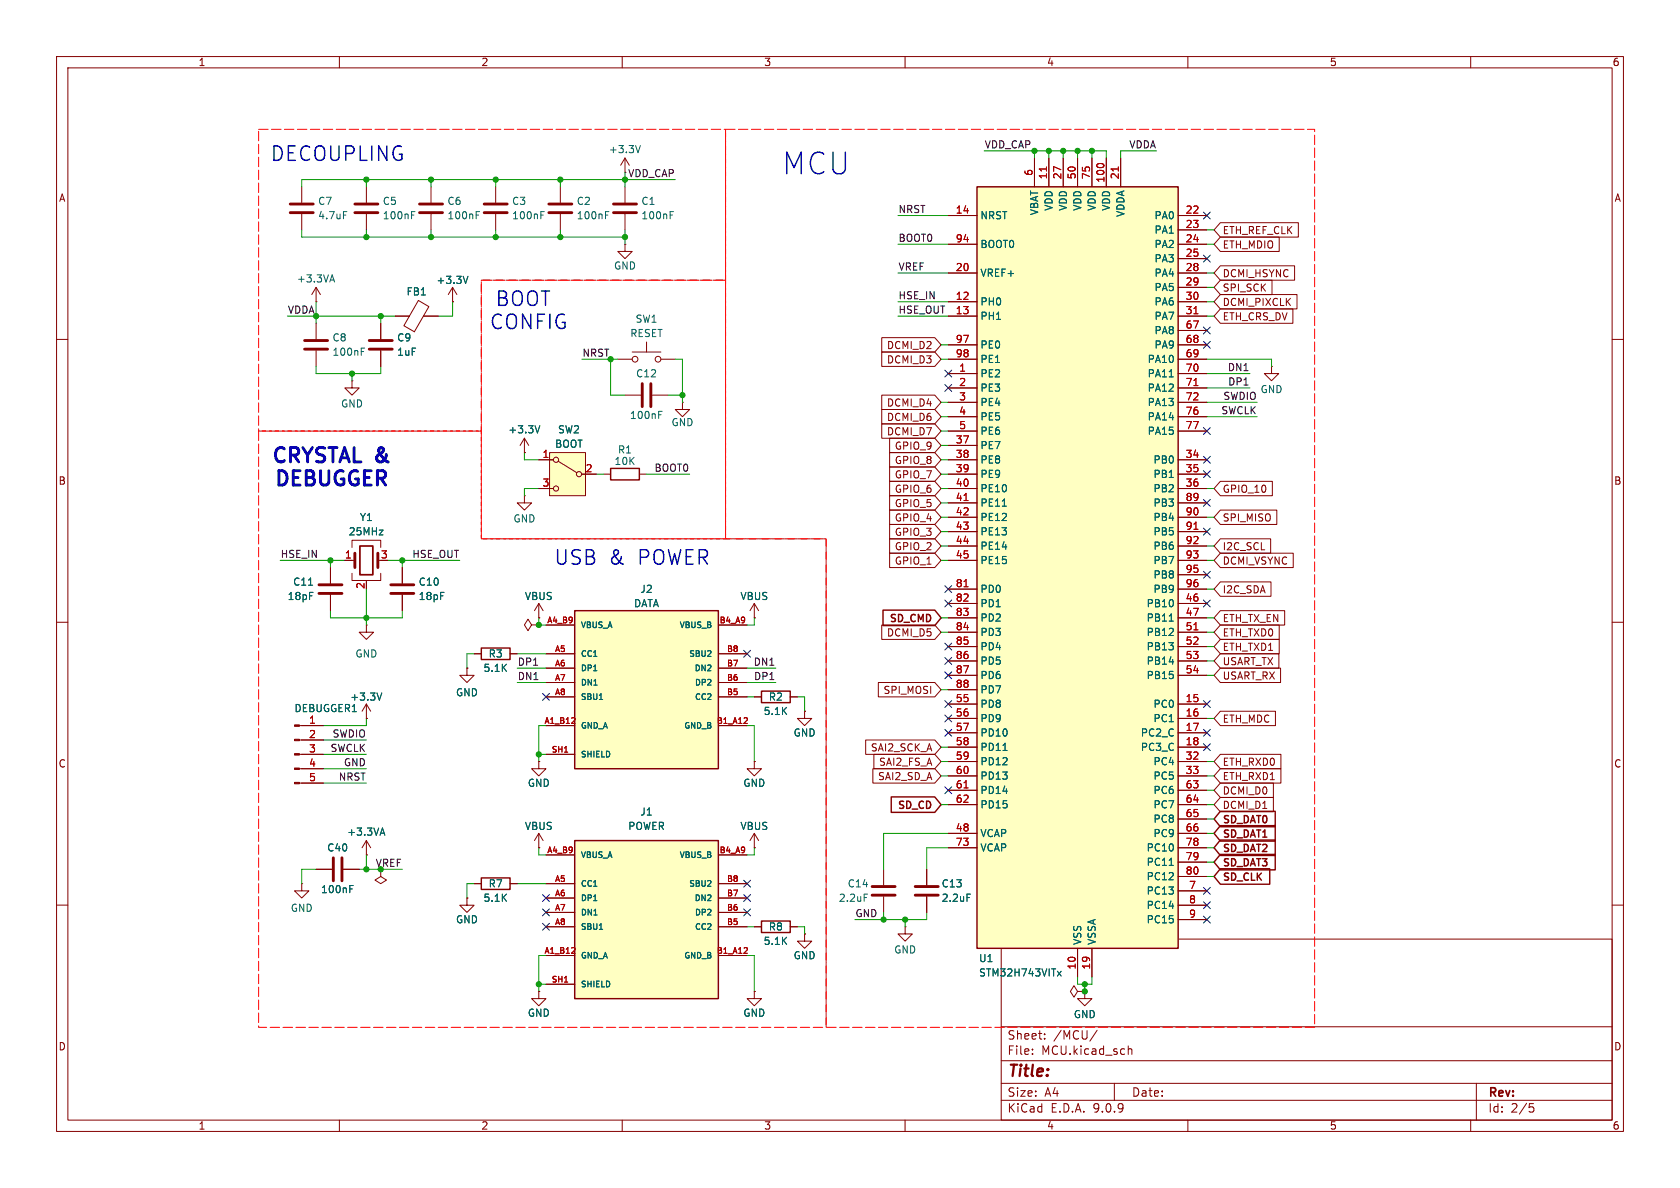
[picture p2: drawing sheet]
<svg xmlns="http://www.w3.org/2000/svg" width="297mm" height="210mm" viewBox="0 0 297 210" stroke-linecap="round" stroke-linejoin="round" font-family="sans-serif">
<g fill="none" stroke="#840000" stroke-width=".18">
<path d="M10 10h277v190h-277zM12 12h273v186h-273zM60 10v2M110 10v2M160 10v2M210 10v2M260 10v2M53.3 33v2.8M53.3 37.8v2.8M64.8 33v2.8M64.8 37.8v2.8M76.2 33v2.8"/>
<path d="M76.2 37.8v2.8M87.6 33v2.8M87.6 37.8v2.8M99.1 33v2.8M99.1 37.8v2.8M110.5 33v2.8M110.5 37.8v2.8M55.9 53.3h.1M55.9 50.8l-.8 1.3M55.9 50.8l.7 1.3M55.9 50.8v2.5M55.9 57.2v2.7"/>
<path d="M67.3 57.2v2.7M69.8 55.9h2.6M74 53.1l1.8 1.1-2.5 4.4-1.9-1zM74.9 55.9h2.6M80 53.3h.1M80 50.8l-.8 1.3M80 50.8l.8 1.3M80 50.8v2.5M110.5 43.2v1.3h1.3l-1.3 1.2-1.3-1.2h1.3M110.5 43.2h.1M10 60h2M55.9 62v2.8"/>
<path d="M62.2 67.3v1.3h1.3l-1.3 1.3-1.2-1.3h1.2M62.2 67.3h.1M67.3 62v2.8M109.2 63.5h2.6M110.5 69.9h2.8M111.8 62.2h5M114.3 60.5v1.7M115.3 69.9h2.8M116.8 63.5h2.6M120.6 71.1v1.3h-1.2l1.2 1.3 1.3-1.3h-1.3M120.6 71.1h.1M224.8 64.8v1.2h1.3l-1.3 1.3-1.3-1.3h1.3"/>
<path d="M224.8 64.8h.1M285 60h2M61 99.1h1.7M62.2 96.8v-1.3h5.1v1.3M10 110h2M58.4 100.3v2.8M58.4 105.2v2.8M62.2 101.3v1.3h5.1v-1.3M64.8 110.5v1.3h1.2l-1.2 1.2-1.3-1.2h1.3M64.8 110.5h.1M64.8 102.6v.3M71.1 100.3v2.8"/>
<path d="M71.1 105.2v2.8M285 110h2M52.9 128.3h4.2M52.9 130.8h4.2M52.9 133.4h4.2M52.9 135.9h4.2M52.9 138.4h4.2M64.8 127h.1M64.8 124.5l-.8 1.2M64.8 124.5l.7 1.2M64.8 124.5v2.5M156.2 153.7v2.8"/>
<path d="M156.2 158.5v2.8M163.8 153.7v2.8M163.8 158.5v2.8M10 160h2M160 163.8v1.3h1.3l-1.3 1.3-1.3-1.3h1.3M160 163.8h.1M177 166h108v32h-108zM285 160h2M60 198v2M110 198v2M160 198v2M177 194.5h108"/>
<path d="M177 191.5h108M177 187.5h108M177 181.5h108M182.5 186.3v.1M182.5 185.5v.1M184.7 183.6v.1M184.7 182.8v.1M194 182.1l-1.3 2M197 191.5v3M199.5 184.9v1.5M199.5 185.5l.2-.1 .3 .1 .1 .9M210 198v2"/>
<path d="M260 198v2M261 191.5v6.5M270.4 195.1h.7M270.5 195.7h.4l.3 .3-.2 .5-.5 .1"/>
<circle cx="112.3" cy="63.5" r=".51"/>
<circle cx="116.3" cy="63.5" r=".51"/>
</g>
<g fill="none" stroke="#840000" stroke-width=".51">
<path d="M51.3 36.1h4.1M51.3 37.6h4.1M62.7 36.1h4.1M62.7 37.6h4.1M74.2 36.1h4M74.2 37.6h4M85.6 36.1h4.1M85.6 37.6h4.1M97 36.1h4.1M97 37.6h4.1M108.5 36.1h4M108.5 37.6h4"/>
<path d="M53.8 60.2h4.1M53.8 61.7h4.1M65.3 60.2h4M65.3 61.7h4M113.5 67.8v4.1M115.1 67.8v4.1M62.7 97.8v2.5M66.8 97.8v2.5M56.4 103.4h4.1M56.4 104.9h4.1M69.1 103.4h4.1M69.1 104.9h4.1"/>
<path d="M154.2 156.7h4M154.2 158.2h4M161.8 156.7h4.1M161.8 158.2h4.1"/>
</g>
<g fill="none" stroke="#006464" stroke-width=".18">
<path d="M60.7 37.4h.6M72.8 38h.4M72.8 37.4h.6M84.2 38h.4M84.2 37.4h.6M95.6 38h.4M95.6 37.4h.6M107 38h.5M107 37.4h.6M118.5 38h.4M118.5 37.4h.6M58.4 49.5h.6"/>
<path d="M58.7 48.6l.4 1.3M82.7 48.8l-.4 1.3M63.9 62.1h.4M63.9 61.5h.6M116.4 73.3h.5M116.4 72.7h.7M54.5 103.4h.8M67.5 122.5l-.4 1.3M152.8 158.1h.6M171 158.1h.6"/>
</g>
<path d="M63.6 96.5h2.3v5.1h-2.3z" fill="none" stroke="#840000" stroke-width=".3"/>
<g fill="#840000" stroke="#840000" stroke-width=".18">
<path d="M52.1 128.1h.8v.3h-.8z"/>
<path d="M52.1 130.7h.8v.2h-.8z"/>
<path d="M52.1 133.2h.8v.3h-.8z"/>
<path d="M52.1 135.8h.8v.2h-.8z"/>
<path d="M52.1 138.3h.8v.3h-.8z"/>
</g>
<path d="M172.7 33h35.6v134.6h-35.6z" fill="#ffffc2"/>
<path d="M172.7 33h35.6v134.6h-35.6zM85.1 114.6h5.1v2h-5.1zM134.6 162.8h5.1v2h-5.1z" fill="none" stroke="#840000" stroke-width=".25"/>
<g fill="none" stroke="#840000" stroke-width=".18">
<path d="M167.6 38.1h5.1M182.9 27.9v5.1M185.4 27.9v5.1M188 27.9v5.1M190.5 27.9v5.1M193 27.9v5.1M195.6 27.9v5.1M198.1 27.9v5.1M208.3 38.1h5.1M167.6 43.2h5.1M167.6 48.3h5.1M167.6 53.3h5.1"/>
<path d="M167.6 55.9h5.1M208.3 43.2h5.1M208.3 48.3h5.1M208.3 53.3h5.1M208.3 55.9h5.1M208.3 40.6h5.1M208.3 45.7h5.1M208.3 50.8h5.1M208.3 58.4h5.1M92.7 77.5l-.8 1.2M92.7 77.5l.8 1.2M92.7 77.5v2.5"/>
<path d="M167.6 61h5.1M167.6 63.5h5.1M167.6 66h5.1M167.6 68.6h5.1M167.6 71.1h5.1M167.6 73.7h5.1M167.6 76.2h5.1M167.6 78.7h5.1M208.3 61h5.1M208.3 63.5h5.1M208.3 66h5.1M208.3 68.6h5.1"/>
<path d="M208.3 71.1h5.1M208.3 73.7h5.1M208.3 76.2h5.1M92.7 87.6v1.3h1.3l-1.3 1.3-1.3-1.3h1.3M92.7 87.6h.1M92.7 80h.1M167.6 81.3h5.1M167.6 83.8h5.1M167.6 86.4h5.1M167.6 88.9h5.1M167.6 91.4h5.1M167.6 94h5.1"/>
<path d="M167.6 96.5h5.1M167.6 99.1h5.1M208.3 81.3h5.1M208.3 83.8h5.1M208.3 86.4h5.1M208.3 88.9h5.1M208.3 91.4h5.1M208.3 94h5.1M208.3 96.5h5.1M208.3 99.1h5.1M83.8 115.6h1.3M90.2 115.6h1.2"/>
<path d="M94 110.5l-.7-1-.6 1 .6 1 .7-1h1.2M95.2 109.2h.1M95.2 110.5h.1M95.2 106.7l-.7 1.3M95.2 106.7l.8 1.3M95.2 106.7v2.5M167.6 104.1h5.1M167.6 106.7h5.1M167.6 109.2h5.1M167.6 111.8h5.1M167.6 114.3h5.1M167.6 116.8h5.1"/>
<path d="M167.6 119.4h5.1M208.3 104.1h5.1M208.3 106.7h5.1M208.3 109.2h5.1M208.3 111.8h5.1M208.3 114.3h5.1M208.3 116.8h5.1M208.3 119.4h5.1M208.3 101.6h5.1M167.6 121.9h5.1M167.6 124.5h5.1M167.6 127h5.1"/>
<path d="M167.6 129.5h5.1M167.6 132.1h5.1M167.6 134.6h5.1M167.6 137.2h5.1M167.6 139.7h5.1M208.3 124.5h5.1M208.3 127h5.1M208.3 129.5h5.1M208.3 132.1h5.1M208.3 134.6h5.1M208.3 137.2h5.1M208.3 139.7h5.1"/>
<path d="M167.6 142.2h5.1M167.6 147.3h5.1M167.6 149.9h5.1M208.3 142.2h5.1M208.3 147.3h5.1M208.3 149.9h5.1M208.3 144.8h5.1M208.3 152.4h5.1M208.3 154.9h5.1M208.3 157.5h5.1M133.3 163.8h1.3M139.7 163.8h1.3"/>
<path d="M190.5 175.3l-.6-1.1-.7 1.1 .7 1 .6-1h1.3M190.5 167.6v5.1M191.8 175.3v1.2h1.2l-1.2 1.3-1.3-1.3h1.3M191.8 175.3h.1M193 167.6v5.1M208.3 160h5.1M208.3 162.6h5.1"/>
</g>
<path d="M95.4 75.3l-.4 1.2M206.7 66.6h.7M177.2 89.5h.7M206.7 109.8h.7M177.3 132.7h.7M206.7 153h.7M186.9 171.7l.7 .8M187.6 171.7l-.7 .8" fill="none" stroke="#006464" stroke-width=".18"/>
<path d="M185 29.5v.7M197.7 29.5v.7M211.1 55.5h.7M211.1 68.2h.7M170.4 88.5h.7M211.1 93.6h.7M170.4 103.7h.7M211.1 111.3h.7M170.4 139.3h.7" fill="none" stroke="#a90000" stroke-width=".18"/>
<path d="M97.2 80h6.3v7.6h-6.3z" fill="#ffffc2"/>
<g fill="none" stroke="#840000" stroke-width=".18">
<path d="M95.2 81.3h2.6M95.2 86.4h2.6M97.2 80h6.3v7.6h-6.3zM98.7 81.5l3.3 2.1M102.9 83.8h2.5M106.7 83.8h1.2M113 83.8h1.3M82.5 118.1v1.3h1.3l-1.3 1.3-1.2-1.3h1.2M82.5 118.1h.1M95.2 134.6v1.3h1.3l-1.3 1.3-1.2-1.3h1.2M95.2 134.6h.1M95.2 149.9h.1"/>
<path d="M95.2 147.3l-.7 1.3M95.2 147.3l.8 1.3M95.2 147.3v2.6M95.2 175.3v1.2h1.3l-1.3 1.3-1.2-1.3h1.2M95.2 175.3h.1M133.3 175.3v1.2h1.3l-1.3 1.3-1.2-1.3h1.2M133.3 175.3h.1"/>
<circle cx="98.3" cy="81.3" r=".46"/>
<circle cx="98.3" cy="86.4" r=".46"/>
<circle cx="102.4" cy="83.8" r=".46"/>
</g>
<path d="M107.9 82.8h5.1v2h-5.1z" fill="none" stroke="#840000" stroke-width=".25"/>
<path d="M101.6 148.6h25.4v27.9h-25.4z" fill="#ffffc2"/>
<path d="M85.1 155.2h5.1v2h-5.1zM101.6 148.6h25.4v27.9h-25.4z" fill="none" stroke="#840000" stroke-width=".25"/>
<g fill="none" stroke="#840000" stroke-width=".18">
<path d="M110.5 27.9l-.8 1.3M110.5 27.9l.8 1.3M110.5 27.9v2.6M67.3 153.7v1.2l1 .7-1 .6-1-.6 1-.7M83.8 156.2h1.3M90.2 156.2h1.2M96.5 151.1h5.1M96.5 156.2h5.1M96.5 158.8h5.1M127 151.1h5.1M127 156.2h5.1M127 158.8h5.1"/>
<path d="M133.3 149.9h.1M133.3 147.3l-.7 1.3M133.3 147.3l.8 1.3M133.3 147.3v2.6M96.5 161.3h5.1M96.5 163.8h5.1M96.5 168.9h5.1M96.5 174h5.1M127 161.3h5.1M127 163.8h5.1M127 168.9h5.1M142.2 165.1v1.3h1.3l-1.3 1.2-1.2-1.2h1.2"/>
<path d="M142.2 165.1h.1"/>
</g>
<path d="M113.2 25.7l-.4 1.3M106 164.3h.5" fill="none" stroke="#006464" stroke-width=".18"/>
<path d="M101 168.5h.6M101.6 167.6v.3M131.5 168.5h.6M132.1 167.6v.3" fill="none" stroke="#a90000" stroke-width=".18"/>
<path d="M101.6 108h25.4v27.9h-25.4z" fill="#ffffc2"/>
<path d="M101.6 108h25.4v27.9h-25.4zM156.1 107.9h9.2l1.1 1.3-1.1 1.4h-9.2zM134.6 122.2h5.1v2h-5.1zM157.6 140.9h7.7l1.1 1.3-1.1 1.4h-7.7zM215.7 151h9.7v2.8h-9.7l-1.1-1.4zM215.7 148.5h9.7v2.7h-9.7l-1.1-1.3zM215.7 146h9.7v2.7h-9.7l-1.1-1.4zM215.7 143.4h9.7v2.7h-9.7l-1.1-1.3zM215.7 153.6h8.8v2.7h-8.8l-1.1-1.4z" fill="none" stroke="#840000" stroke-width=".25"/>
<g fill="none" stroke="#840000" stroke-width=".18">
<path d="M167.6 38.1h5.1M182.9 27.9v5.1M185.4 27.9v5.1M188 27.9v5.1M190.5 27.9v5.1M193 27.9v5.1M195.6 27.9v5.1M198.1 27.9v5.1M208.3 38.1h5.1M215.7 39.4h13.8v2.5h-13.8l-1.1-1.3zM67.3 57.2v2.7M69.8 55.9h2.6"/>
<path d="M74.9 55.9h2.6M80 53.3h.1M155.9 59.7h9.4l1.1 1.3-1.1 1.2h-9.4zM167.6 43.2h5.1M167.6 48.3h5.1M167.6 53.3h5.1M167.6 55.9h5.1M208.3 43.2h5.1M208.3 48.3h5.1M208.3 53.3h5.1M208.3 55.9h5.1M208.3 40.6h5.1"/>
<path d="M208.3 45.7h5.1M208.3 50.8h5.1M208.3 58.4h5.1M215.7 49.5h9.2v2.6h-9.2l-1.1-1.3zM215.7 47h13.2v2.5h-13.2l-1.1-1.2zM215.7 52.1h13.6v2.5h-13.6l-1.1-1.3zM215.7 54.6h12.9v2.6h-12.9l-1.1-1.3zM215.7 41.9h10.4v2.6h-10.4l-1.1-1.3zM67.3 62v2.8M155.9 74.9h9.4l1.1 1.3-1.1 1.3h-9.4zM155.9 72.4h9.4l1.1 1.3-1.1 1.2h-9.4zM155.9 69.8h9.4l1.1 1.3-1.1 1.3h-9.4z"/>
<path d="M155.9 62.2h9.4l1.1 1.3-1.1 1.3h-9.4zM157.3 77.5h8l1.1 1.2-1.1 1.3h-8zM167.6 61h5.1M167.6 63.5h5.1M167.6 66h5.1M167.6 68.6h5.1M167.6 71.1h5.1M167.6 73.7h5.1M167.6 76.2h5.1M167.6 78.7h5.1M208.3 61h5.1M208.3 63.5h5.1"/>
<path d="M208.3 66h5.1M208.3 68.6h5.1M208.3 71.1h5.1M208.3 73.7h5.1M208.3 76.2h5.1M61 99.1h1.2M92.7 80h.1M95.2 81.3h2.6M95.2 86.4h2.6M102.9 83.8h2.5M157.3 95.2h8l1.1 1.3-1.1 1.3h-8zM157.3 97.8h8l1.1 1.3-1.1 1.2h-8z"/>
<path d="M157.3 90.2h8l1.1 1.2-1.1 1.3h-8zM157.3 92.7h8l1.1 1.3-1.1 1.3h-8zM157.3 82.5h8l1.1 1.3-1.1 1.3h-8zM157.3 85.1h8l1.1 1.3-1.1 1.2h-8zM157.3 87.6h8l1.1 1.3-1.1 1.3h-8zM157.3 80h8l1.1 1.3-1.1 1.3h-8zM167.6 81.3h5.1M167.6 83.8h5.1M167.6 86.4h5.1M167.6 88.9h5.1M167.6 91.4h5.1M167.6 94h5.1"/>
<path d="M167.6 96.5h5.1M167.6 99.1h5.1M208.3 81.3h5.1M208.3 83.8h5.1M208.3 86.4h5.1M208.3 88.9h5.1M208.3 91.4h5.1M208.3 94h5.1M208.3 96.5h5.1M208.3 99.1h5.1M215.7 90.2h10v2.5h-10l-1.1-1.3zM215.7 95.2h8.9v2.6h-8.9l-1.1-1.3z"/>
<path d="M215.7 85.1h9.2v2.5h-9.2l-1.1-1.2zM215.7 97.8h12.9v2.5h-12.9l-1.1-1.2zM58.4 100.3v2.8M58.4 105.2v2.8M71.1 100.3v2.8M71.1 105.2v2.8M82.5 118.1h.1M83.8 115.6h1.3M90.2 115.6h1.2M95.2 110.5h.1M95.2 109.2h.1M96.5 110.5h5.1"/>
<path d="M96.5 115.6h5.1M96.5 118.1h5.1M127 110.5h5.1M127 115.6h5.1M127 118.1h5.1M133.3 109.2h.1M133.3 106.7l-.7 1.3M133.3 106.7l.8 1.3M133.3 106.7v2.5M155.9 110.5h9.4l1.1 1.3-1.1 1.2h-9.4zM167.6 104.1h5.1M167.6 106.7h5.1"/>
<path d="M167.6 109.2h5.1M167.6 111.8h5.1M167.6 114.3h5.1M167.6 116.8h5.1M167.6 119.4h5.1M208.3 104.1h5.1M208.3 106.7h5.1M208.3 109.2h5.1M208.3 111.8h5.1M208.3 114.3h5.1M208.3 116.8h5.1M208.3 119.4h5.1"/>
<path d="M208.3 101.6h5.1M215.7 110.5h10.4v2.5h-10.4l-1.1-1.2zM215.7 102.9h9v2.5h-9l-1.1-1.3zM215.7 113h10.4v2.6h-10.4l-1.1-1.3zM215.7 118.1h10.7v2.6h-10.7l-1.1-1.3zM215.7 115.6h10.4v2.5h-10.4l-1.1-1.3zM215.7 107.9h11.4v2.6h-11.4l-1.1-1.3zM53.3 128.3h3.8M53.3 133.4h3.8M53.3 130.8h3.8M53.3 135.9h3.8M53.3 138.4h3.8"/>
<path d="M64.8 127h.1M95.2 134.6h.1M96.5 120.7h5.1M96.5 123.2h5.1M96.5 128.3h5.1M96.5 133.4h5.1M127 120.7h5.1M127 123.2h5.1M127 128.3h5.1M133.3 134.6v1.3h1.3l-1.3 1.3-1.2-1.3h1.2M133.3 134.6h.1M133.3 123.2h1.3"/>
<path d="M139.7 123.2h1.3M142.2 125.7v1.3h1.3l-1.3 1.3-1.2-1.3h1.2M142.2 125.7h.1M153 130.8h12.3l1.1 1.3-1.1 1.3h-12.3zM154.3 135.9h11l1.1 1.3-1.1 1.2h-11zM154.5 133.3h10.8l1.1 1.3-1.1 1.3h-10.8zM155.3 120.6h10l1.1 1.3-1.1 1.3h-10zM167.6 121.9h5.1M167.6 124.5h5.1M167.6 127h5.1M167.6 129.5h5.1M167.6 132.1h5.1"/>
<path d="M167.6 134.6h5.1M167.6 137.2h5.1M167.6 139.7h5.1M208.3 124.5h5.1M208.3 127h5.1M208.3 129.5h5.1M208.3 132.1h5.1M208.3 134.6h5.1M208.3 137.2h5.1M208.3 139.7h5.1M215.7 133.3h10.7v2.6h-10.7l-1.1-1.3zM215.7 125.7h9.8v2.6h-9.8l-1.1-1.3z"/>
<path d="M215.7 138.4h9.4v2.6h-9.4l-1.1-1.3zM215.7 135.9h10.7v2.5h-10.7l-1.1-1.2zM53.3 156.2v1.3h1.3l-1.3 1.3-1.2-1.3h1.2M53.3 156.2h.1M55.9 153.7h2.8M60.7 153.7h2.8M64.8 151.1h.1M64.8 148.6l-.8 1.3M64.8 148.6l.7 1.3M64.8 148.6v2.5M82.5 158.8v1.2h1.3l-1.3 1.3-1.2-1.3h1.2M82.5 158.8h.1"/>
<path d="M83.8 156.2h1.3M90.2 156.2h1.2M95.2 149.9h.1M96.5 156.2h5.1M96.5 151.1h5.1M96.5 158.8h5.1M127 156.2h5.1M127 151.1h5.1M127 158.8h5.1M133.3 149.9h.1M163.8 153.7v2.8M163.8 158.5v2.8"/>
<path d="M167.6 142.2h5.1M167.6 147.3h5.1M167.6 149.9h5.1M208.3 142.2h5.1M208.3 147.3h5.1M208.3 149.9h5.1M208.3 144.8h5.1M208.3 152.4h5.1M208.3 154.9h5.1M208.3 157.5h5.1M215.7 141h9.4v2.5h-9.4l-1.1-1.3zM95.2 175.3h.1"/>
<path d="M96.5 163.8h5.1M96.5 161.3h5.1M96.5 168.9h5.1M96.5 174h5.1M127 163.8h5.1M127 161.3h5.1M127 168.9h5.1M133.3 175.3h.1M133.3 163.8h1.3M139.7 163.8h1.3M142.2 165.1h.1M190.5 167.6v5.1"/>
<path d="M191.8 175.3h.1M193 167.6v5.1M208.3 160h5.1M208.3 162.6h5.1"/>
</g>
<g fill="none" stroke="#006464" stroke-width=".18">
<path d="M82.7 48.8l-.4 1.3M95.4 75.3l-.4 1.2M206.7 66.6h.7M177.2 89.5h.7M54.5 103.4h.8M206.7 109.8h.7M67.5 122.5l-.4 1.3M106 123.7h.5M177.3 132.7h.7M61.8 157.1h.5M61.8 156.5h.6M67.3 147.3h.6"/>
<path d="M67.6 146.4l.4 1.2M171 158.1h.6M206.7 153h.7M106 164.3h.5M186.9 171.7l.7 .8M187.6 171.7l-.7 .8"/>
</g>
<g fill="none" stroke="#a90000" stroke-width=".18">
<path d="M185 29.5v.7M197.7 29.5v.7M211.1 55.5h.7M211.1 68.2h.7M170.4 88.5h.7M211.1 93.6h.7M170.4 103.7h.7M211.1 111.3h.7M101 127.9h.6M101.6 127v.3M131.5 127.9h.6M132.1 127v.3"/>
<path d="M170.4 139.3h.7M101 168.5h.6M101.6 167.6v.3M131.5 168.5h.6M132.1 167.6v.3"/>
</g>
<path d="M58.9 151.6v4.1M60.5 151.6v4.1" fill="none" stroke="#840000" stroke-width=".51"/>
<path d="M45.7 22.9h82.6v26.6h-43.2v26.7h-39.4v-53.3M128.3 22.9h104.1v158.7h-86.4v-86.3h-17.7v-72.4M128.3 49.5v45.8h-43.2v-45.8h43.2M45.7 76.2v105.4h100.3v-86.3h-60.9v-19.1h-39.4" fill="none" stroke="#f00" stroke-width=".18" stroke-dasharray="1.7 .6"/>
<g fill="none" stroke="#009600" stroke-width=".18">
<path d="M64.8 31.8v1.2M76.2 31.8v1.2M87.6 31.8v1.2M99.1 31.8v1.2M110.5 31.8v1.2M119.4 31.8h-66.1v1.2M158.7 38.1h8.9M174 26.7h21.6v1.2M182.9 26.7v1.2M185.4 26.7v1.2M188 26.7v1.2M190.5 26.7v1.2"/>
<path d="M193 26.7v1.2M204.5 26.7h-6.4v1.2M50.8 55.9h19M53.3 40.6v1.3h57.2M55.9 53.3v3.9M64.8 40.6v1.3M67.3 55.9v1.3M76.2 40.6v1.3M80 53.3v2.6h-2.5M87.6 40.6v1.3M99.1 40.6v1.3M110.5 40.6v2.6"/>
<path d="M158.7 55.9h8.9M158.7 48.3h8.9M158.7 53.3h8.9M158.7 43.2h8.9M213.4 55.9h1.2M213.4 50.8h1.2M213.4 48.3h1.2M213.4 53.3h1.2M213.4 40.6h1.2M213.4 43.2h1.2M55.9 64.8v1.2h11.4v-1.2M62.2 66v1.3"/>
<path d="M102.9 63.5h6.3M107.9 63.5v6.4h2.6M118.1 69.9h2.5M119.4 63.5h1.2v7.6M166.4 76.2h1.2M166.4 71.1h1.2M166.4 73.7h1.2M166.4 63.5h1.2M166.4 78.7h1.2M166.4 61h1.2M213.4 66h7.6M213.4 71.1h8.8"/>
<path d="M213.4 73.7h8.8M213.4 63.5h11.4v1.3M213.4 68.6h7.6M49.5 99.1h11.5M58.4 99.1v1.2M68.6 99.1h12.7M71.1 99.1v1.2M92.7 80v1.3h2.5M95.2 86.4h-2.5v1.2M105.4 83.8h1.3M114.3 83.8h7.6M166.4 99.1h1.2"/>
<path d="M166.4 86.4h1.2M166.4 81.3h1.2M166.4 83.8h1.2M166.4 96.5h1.2M166.4 91.4h1.2M166.4 94h1.2M166.4 88.9h1.2M213.4 99.1h1.2M213.4 86.4h1.2M213.4 96.5h1.2M213.4 91.4h1.2M58.4 108v1.2h12.7v-1.2"/>
<path d="M64.8 104.1v6.4M83.8 115.6h-1.3v2.5M91.4 115.6h5.1M91.4 118.1h5.1M95.2 109.2v1.3h1.3M132.1 118.1h5.1M133.3 109.2v1.3h-1.2M166.4 109.2h1.2M166.4 111.8h1.2M213.4 109.2h1.2M213.4 104.1h1.2M213.4 111.8h1.2"/>
<path d="M213.4 119.4h1.2M213.4 116.8h1.2M213.4 114.3h1.2M57.1 135.9h7.7M57.1 138.4h7.7M57.1 133.4h7.7M57.1 130.8h7.7M64.8 127v1.3h-7.7M91.4 120.7h5.1M95.2 133.4h1.3M96.5 128.3h-1.3v6.3M132.1 120.7h5.1"/>
<path d="M132.1 128.3h1.2v6.3M132.1 123.2h1.2M141 123.2h1.2v2.5M166.4 134.6h1.2M166.4 137.2h1.2M166.4 121.9h1.2M166.4 132.1h1.2M213.4 134.6h1.2M213.4 127h1.2M213.4 139.7h1.2M213.4 137.2h1.2M55.9 153.7h-2.6v2.5"/>
<path d="M63.5 153.7h7.6M64.8 151.1v2.6M83.8 156.2h-1.3v2.6M91.4 156.2h5.1M95.2 149.9v1.2h1.3M133.3 149.9v1.2h-1.2M166.4 142.2h1.2M167.6 149.9h-3.8v3.8M167.6 147.3h-11.4v6.4M213.4 142.2h1.2M213.4 144.8h1.2M213.4 147.3h1.2"/>
<path d="M213.4 149.9h1.2M213.4 154.9h1.2M213.4 152.4h1.2M95.2 174h1.3M96.5 168.9h-1.3v6.4M132.1 168.9h1.2v6.4M132.1 163.8h1.2M141 163.8h1.2v1.3M156.2 161.3v1.3M160 162.6v1.2M163.8 161.3v1.3h-12.7M190.5 172.7v1.3h2.5v-1.3"/>
<path d="M191.8 174v1.3"/>
</g>
<g fill="none" stroke="#000084" stroke-width=".18">
<path d="M212.8 37.5l1.2 1.2M214 37.5l-1.2 1.2M212.8 45.1l1.2 1.2M212.8 57.8l1.2 1.2M214 45.1l-1.2 1.2M214 57.8l-1.2 1.2M167 68l1.2 1.2M167 65.4l1.2 1.2M168.2 68l-1.2 1.2M168.2 65.4l-1.2 1.2M212.8 60.4l1.2 1.2M212.8 75.6l1.2 1.2"/>
<path d="M214 60.4l-1.2 1.2M214 75.6l-1.2 1.2M212.8 88.3l1.2 1.2M212.8 93.4l1.2 1.2M212.8 80.7l1.2 1.2M212.8 83.2l1.2 1.2M214 83.2l-1.2 1.2M214 80.7l-1.2 1.2M214 88.3l-1.2 1.2M214 93.4l-1.2 1.2M131.5 115l1.2 1.2M132.7 115l-1.2 1.2"/>
<path d="M167 116.2l1.2 1.2M167 118.8l1.2 1.2M167 113.7l1.2 1.2M167 103.5l1.2 1.2M167 106.1l1.2 1.2M168.2 116.2l-1.2 1.2M168.2 118.8l-1.2 1.2M168.2 106.1l-1.2 1.2M168.2 113.7l-1.2 1.2M168.2 103.5l-1.2 1.2M212.8 106.1l1.2 1.2M212.8 101l1.2 1.2"/>
<path d="M214 106.1l-1.2 1.2M214 101l-1.2 1.2M95.9 122.6l1.2 1.2M97.1 122.6l-1.2 1.2M167 128.9l1.2 1.2M167 126.4l1.2 1.2M167 123.9l1.2 1.2M167 139.1l1.2 1.2M168.2 128.9l-1.2 1.2M168.2 126.4l-1.2 1.2M168.2 123.9l-1.2 1.2M168.2 139.1l-1.2 1.2"/>
<path d="M212.8 128.9l1.2 1.2M212.8 131.5l1.2 1.2M212.8 123.9l1.2 1.2M214 128.9l-1.2 1.2M214 131.5l-1.2 1.2M214 123.9l-1.2 1.2M95.9 158.1l1.2 1.3M97.1 158.1l-1.2 1.3M131.5 158.1l1.2 1.3M131.5 155.6l1.2 1.2M132.7 158.1l-1.2 1.3M132.7 155.6l-1.2 1.2"/>
<path d="M212.8 159.4l1.2 1.2M212.8 156.9l1.2 1.2M214 159.4l-1.2 1.2M214 156.9l-1.2 1.2M95.9 163.2l1.2 1.2M95.9 160.7l1.2 1.2M97.1 163.2l-1.2 1.2M97.1 160.7l-1.2 1.2M131.5 160.7l1.2 1.2M132.7 160.7l-1.2 1.2M212.8 162l1.2 1.2M214 162l-1.2 1.2"/>
</g>
<g fill="#009600" stroke="#009600" stroke-width=".18">
<circle cx="95.2" cy="174" r=".46"/>
<circle cx="67.3" cy="153.7" r=".46"/>
<circle cx="95.2" cy="133.4" r=".46"/>
<circle cx="190.5" cy="26.7" r=".46"/>
<circle cx="188" cy="26.7" r=".46"/>
<circle cx="185.4" cy="26.7" r=".46"/>
<circle cx="193" cy="26.7" r=".46"/>
<circle cx="160" cy="162.6" r=".46"/>
<circle cx="156.2" cy="162.6" r=".46"/>
<circle cx="191.8" cy="175.3" r=".46"/>
<circle cx="191.8" cy="174" r=".46"/>
<circle cx="76.2" cy="41.9" r=".46"/>
<circle cx="64.8" cy="41.9" r=".46"/>
<circle cx="87.6" cy="41.9" r=".46"/>
<circle cx="99.1" cy="41.9" r=".46"/>
<circle cx="87.6" cy="31.8" r=".46"/>
<circle cx="110.5" cy="41.9" r=".46"/>
<circle cx="182.9" cy="26.7" r=".46"/>
<circle cx="64.8" cy="153.7" r=".46"/>
<circle cx="64.8" cy="109.2" r=".46"/>
<circle cx="64.8" cy="31.8" r=".46"/>
<circle cx="76.2" cy="31.8" r=".46"/>
<circle cx="62.2" cy="66" r=".46"/>
<circle cx="67.3" cy="55.9" r=".46"/>
<circle cx="71.1" cy="99.1" r=".46"/>
<circle cx="58.4" cy="99.1" r=".46"/>
<circle cx="55.9" cy="55.9" r=".46"/>
<circle cx="99.1" cy="31.8" r=".46"/>
<circle cx="120.6" cy="69.9" r=".46"/>
<circle cx="107.9" cy="63.5" r=".46"/>
<circle cx="110.5" cy="31.8" r=".46"/>
<circle cx="95.2" cy="110.5" r=".46"/>
</g>
<text font-size="5.3" fill="#0000c2" x="138.2" y="31.2">MCU</text>
<g font-size="3.5" fill="#0000c2">
<text x="47.7" y="28.8">DECOUPLING</text>
<text x="86.5" y="58.6">CONFIG</text>
<text x="87.5" y="54.5">BOOT</text>
<text x="47.7" y="82.5">CRYSTAL &amp;</text>
<text x="48.2" y="86.6">DEBUGGER</text>
<text x="97.8" y="100.2">USB &amp;</text>
<text x="113" y="100.2">POWER</text>
</g>
<text font-size="2.8" fill="#840000" x="178" y="190.9">Title:</text>
<g font-size="2.1" fill="#840000">
<text x="178" y="184">Sheet:</text>
<text x="186.2" y="184">/MCU/</text>
<text x="178" y="186.7">File:</text>
<text x="184.1" y="186.7">MCU.kicad_sch</text>
<text x="178" y="196.9">KiCad</text>
<text x="178" y="194.1">Size:</text>
<text x="184.7" y="194.1">A4</text>
<text x="185.7" y="196.9">E.D.A.</text>
<text x="193.3" y="196.9">9.0.9</text>
<text x="200" y="194.1">Date:</text>
<text x="263" y="194.3">Rev:</text>
<text x="263" y="196.9">Id:</text>
<text x="267.1" y="196.9">2/5</text>
</g>
<g font-size="1.8" fill="#840000">
<text x="35" y="11.9">1</text>
<text x="85" y="11.9">2</text>
<text x="135" y="11.9">3</text>
<text x="185" y="11.9">4</text>
<text x="235" y="11.9">5</text>
<text x="285" y="11.9">6</text>
<text x="10.3" y="35.9">A</text>
<text x="285.3" y="35.9">A</text>
<text x="216.1" y="41.6">ETH_REF_CLK</text>
<text x="216.1" y="44.1">ETH_MDIO</text>
<text x="216.1" y="51.8">SPI_SCK</text>
<text x="216.1" y="49.2">DCMI_HSYNC</text>
<text x="216.1" y="54.3">DCMI_PIXCLK</text>
<text x="216.1" y="56.8">ETH_CRS_DV</text>
<text x="156.7" y="61.9">DCMI_D2</text>
<text x="156.7" y="64.5">DCMI_D3</text>
<text x="156.7" y="77.2">DCMI_D7</text>
<text x="156.7" y="74.6">DCMI_D6</text>
<text x="156.7" y="72.1">DCMI_D4</text>
<text x="158.1" y="79.7">GPIO_9</text>
<text x="158.1" y="82.2">GPIO_8</text>
<text x="10.3" y="85.9">B</text>
<text x="158.1" y="84.8">GPIO_7</text>
<text x="158.1" y="87.3">GPIO_6</text>
<text x="158.1" y="89.9">GPIO_5</text>
<text x="216.1" y="87.3">GPIO_10</text>
<text x="285.3" y="85.9">B</text>
<text x="158.1" y="92.4">GPIO_4</text>
<text x="158.1" y="94.9">GPIO_3</text>
<text x="216.1" y="92.4">SPI_MISO</text>
<text x="158.1" y="97.5">GPIO_2</text>
<text x="158.1" y="100">GPIO_1</text>
<text x="216.1" y="97.5">I2C_SCL</text>
<text x="216.1" y="100">DCMI_VSYNC</text>
<text x="216.1" y="105.1">I2C_SDA</text>
<text x="156.7" y="112.7">DCMI_D5</text>
<text x="157" y="110.3">SD_CMD</text>
<text x="216.1" y="112.7">ETH_TXD0</text>
<text x="216.1" y="110.2">ETH_TX_EN</text>
<text x="216.1" y="115.3">ETH_TXD1</text>
<text x="216.1" y="117.8">USART_TX</text>
<text x="156.1" y="122.9">SPI_MOSI</text>
<text x="216.1" y="120.3">USART_RX</text>
<text x="216.1" y="128">ETH_MDC</text>
<text x="10.3" y="135.9">C</text>
<text x="153.9" y="133">SAI2_SCK_A</text>
<text x="155.3" y="135.6">SAI2_FS_A</text>
<text x="216.1" y="135.6">ETH_RXD0</text>
<text x="285.3" y="135.9">C</text>
<text x="155.1" y="138.1">SAI2_SD_A</text>
<text x="158.4" y="143.3">SD_CD</text>
<text x="216.1" y="140.7">DCMI_D0</text>
<text x="216.1" y="143.2">DCMI_D1</text>
<text x="216.1" y="138.1">ETH_RXD1</text>
<text x="216.1" y="148.4">SD_DAT1</text>
<text x="216.1" y="145.9">SD_DAT0</text>
<text x="216.1" y="153.5">SD_DAT3</text>
<text x="216.1" y="151">SD_DAT2</text>
<text x="216.1" y="156">SD_CLK</text>
<text x="10.3" y="185.9">D</text>
<text x="285.3" y="185.9">D</text>
<text x="35" y="199.9">1</text>
<text x="85" y="199.9">2</text>
<text x="135" y="199.9">3</text>
<text x="185" y="199.9">4</text>
<text x="235" y="199.9">5</text>
<text x="285" y="199.9">6</text>
</g>
<g font-size="1.8" fill="#006464">
<text x="107.5" y="27.3">+3.3V</text>
<text x="56.1" y="36.4">C7</text>
<text x="56.1" y="39">4.7uF</text>
<text x="67.6" y="36.4">C5</text>
<text x="67.6" y="39">100nF</text>
<text x="79" y="36.4">C6</text>
<text x="79" y="39">100nF</text>
<text x="90.4" y="36.4">C3</text>
<text x="90.4" y="39">100nF</text>
<text x="101.9" y="36.4">C2</text>
<text x="101.9" y="39">100nF</text>
<text x="113.3" y="36.4">C1</text>
<text x="113.3" y="39">100nF</text>
<text x="173.2" y="39">NRST</text>
<text x="183.7" y="38.1" transform="rotate(-90 183.7 38.1)">VBAT</text>
<text x="186.3" y="37.4" transform="rotate(-90 186.3 37.4)">VDD</text>
<text x="188.8" y="37.4" transform="rotate(-90 188.8 37.4)">VDD</text>
<text x="191.4" y="37.4" transform="rotate(-90 191.4 37.4)">VDD</text>
<text x="193.9" y="37.4" transform="rotate(-90 193.9 37.4)">VDD</text>
<text x="196.4" y="37.4" transform="rotate(-90 196.4 37.4)">VDD</text>
<text x="199" y="38.4" transform="rotate(-90 199 38.4)">VDDA</text>
<text x="204" y="39">PA0</text>
<text x="204" y="41.5">PA1</text>
<text x="108.5" y="47.9">GND</text>
<text x="173.2" y="44">BOOT0</text>
<text x="204" y="44">PA2</text>
<text x="204" y="46.6">PA3</text>
<text x="52.4" y="50.1">+3.3VA</text>
<text x="71.8" y="52.4">FB1</text>
<text x="77.1" y="50.4">+3.3V</text>
<text x="173.2" y="49.1">VREF+</text>
<text x="204" y="49.1">PA4</text>
<text x="204" y="51.7">PA5</text>
<text x="111.3" y="59.8">RESET</text>
<text x="112.3" y="57.3">SW1</text>
<text x="173.2" y="54.2">PH0</text>
<text x="173.2" y="56.7">PH1</text>
<text x="204" y="54.2">PA6</text>
<text x="204" y="56.7">PA7</text>
<text x="204" y="59.3">PA8</text>
<text x="58.7" y="60.6">C8</text>
<text x="58.7" y="63.1">100nF</text>
<text x="70.1" y="60.6">C9</text>
<text x="70.1" y="63.1">1uF</text>
<text x="173.2" y="61.8">PE0</text>
<text x="173.2" y="64.4">PE1</text>
<text x="202.8" y="64.4">PA10</text>
<text x="204" y="61.8">PA9</text>
<text x="112.4" y="66.9">C12</text>
<text x="173.2" y="66.9">PE2</text>
<text x="173.2" y="69.4">PE3</text>
<text x="173.2" y="72">PE4</text>
<text x="202.8" y="66.9">PA11</text>
<text x="202.8" y="69.4">PA12</text>
<text x="202.8" y="72">PA13</text>
<text x="222.8" y="69.7">GND</text>
<text x="60.2" y="72.2">GND</text>
<text x="89.8" y="76.8">+3.3V</text>
<text x="98.5" y="76.8">SW2</text>
<text x="111.3" y="74.3">100nF</text>
<text x="118.6" y="75.5">GND</text>
<text x="173.2" y="74.5">PE5</text>
<text x="173.2" y="77.1">PE6</text>
<text x="202.8" y="74.5">PA14</text>
<text x="202.8" y="77.1">PA15</text>
<text x="98" y="79.3">BOOT</text>
<text x="108.5" y="82.4">10K</text>
<text x="109.1" y="80.4">R1</text>
<text x="173.2" y="79.6">PE7</text>
<text x="173.2" y="82.1">PE8</text>
<text x="203.8" y="82.1">PB0</text>
<text x="173.2" y="84.7">PE9</text>
<text x="173.2" y="87.2">PE10</text>
<text x="173.2" y="89.8">PE11</text>
<text x="203.8" y="84.7">PB1</text>
<text x="203.8" y="87.2">PB2</text>
<text x="203.8" y="89.8">PB3</text>
<text x="61.6" y="94.8">25MHz</text>
<text x="63.5" y="92.3">Y1</text>
<text x="90.7" y="92.6">GND</text>
<text x="173.2" y="92.3">PE12</text>
<text x="173.2" y="94.8">PE13</text>
<text x="203.8" y="92.3">PB4</text>
<text x="203.8" y="94.8">PB5</text>
<text x="173.2" y="97.4">PE14</text>
<text x="173.2" y="99.9">PE15</text>
<text x="203.8" y="97.4">PB6</text>
<text x="203.8" y="99.9">PB7</text>
<text x="50.8" y="106.3">18pF</text>
<text x="51.7" y="103.7">C11</text>
<text x="73.9" y="103.7">C10</text>
<text x="73.9" y="106.3">18pF</text>
<text x="92.7" y="106.3">VBUS</text>
<text x="112" y="107.5">DATA</text>
<text x="113.1" y="105">J2</text>
<text x="130.8" y="106.3">VBUS</text>
<text x="173.2" y="105">PD0</text>
<text x="173.2" y="107.5">PD1</text>
<text x="202.6" y="107.5">PB10</text>
<text x="203.8" y="102.5">PB8</text>
<text x="203.8" y="105">PB9</text>
<text x="173.2" y="110.1">PD2</text>
<text x="173.2" y="112.6">PD3</text>
<text x="202.6" y="110.1">PB11</text>
<text x="202.6" y="112.6">PB12</text>
<text x="62.7" y="116.4">GND</text>
<text x="85.4" y="119">5.1K</text>
<text x="86.3" y="116.4">R3</text>
<text x="173.2" y="115.2">PD4</text>
<text x="173.2" y="117.7">PD5</text>
<text x="202.6" y="115.2">PB13</text>
<text x="202.6" y="117.7">PB14</text>
<text x="61.8" y="124.1">+3.3V</text>
<text x="80.5" y="123.3">GND</text>
<text x="135.8" y="124.1">R2</text>
<text x="173.2" y="120.2">PD6</text>
<text x="173.2" y="122.8">PD7</text>
<text x="173.2" y="125.3">PD8</text>
<text x="202.6" y="120.2">PB15</text>
<text x="203.8" y="125.3">PC0</text>
<text x="52" y="126.1">DEBUGGER1</text>
<text x="134.9" y="126.6">5.1K</text>
<text x="140.2" y="130.4">GND</text>
<text x="173.2" y="127.9">PD9</text>
<text x="173.2" y="130.4">PD10</text>
<text x="201.6" y="130.4">PC2_C</text>
<text x="203.8" y="127.9">PC1</text>
<text x="173.2" y="132.9">PD11</text>
<text x="173.2" y="135.5">PD12</text>
<text x="201.6" y="132.9">PC3_C</text>
<text x="203.8" y="135.5">PC4</text>
<text x="93.2" y="139.3">GND</text>
<text x="131.3" y="139.3">GND</text>
<text x="173.2" y="138">PD13</text>
<text x="173.2" y="140.6">PD14</text>
<text x="173.2" y="143.1">PD15</text>
<text x="203.8" y="138">PC5</text>
<text x="203.8" y="140.6">PC6</text>
<text x="203.8" y="143.1">PC7</text>
<text x="61.3" y="147.9">+3.3VA</text>
<text x="92.7" y="146.9">VBUS</text>
<text x="111" y="146.9">POWER</text>
<text x="113.1" y="144.4">J1</text>
<text x="130.8" y="146.9">VBUS</text>
<text x="173.2" y="148.2">VCAP</text>
<text x="203.8" y="145.6">PC8</text>
<text x="203.8" y="148.2">PC9</text>
<text x="57.7" y="150.7">C40</text>
<text x="173.2" y="150.7">VCAP</text>
<text x="202.6" y="150.7">PC10</text>
<text x="202.6" y="153.3">PC11</text>
<text x="202.6" y="155.8">PC12</text>
<text x="51.3" y="161.4">GND</text>
<text x="56.7" y="158.1">100nF</text>
<text x="85.4" y="159.6">5.1K</text>
<text x="86.3" y="157.1">R7</text>
<text x="148.2" y="159.6">2.2uF</text>
<text x="149.8" y="157.1">C14</text>
<text x="166.4" y="157.1">C13</text>
<text x="166.4" y="159.6">2.2uF</text>
<text x="202.6" y="158.3">PC13</text>
<text x="202.6" y="160.9">PC14</text>
<text x="80.5" y="163.4">GND</text>
<text x="134.9" y="167.2">5.1K</text>
<text x="135.8" y="164.7">R8</text>
<text x="191.4" y="167.1" transform="rotate(-90 191.4 167.1)">VSS</text>
<text x="193.9" y="167.1" transform="rotate(-90 193.9 167.1)">VSSA</text>
<text x="202.6" y="163.4">PC15</text>
<text x="140.2" y="169.8">GND</text>
<text x="158" y="168.8">GND</text>
<text x="173" y="170.3">U1</text>
<text x="173" y="172.8">STM32H743VITx</text>
<text x="93.2" y="179.9">GND</text>
<text x="131.3" y="179.9">GND</text>
<text x="189.7" y="180.2">GND</text>
</g>
<g font-size="1.8" fill="#0f0f0f">
<text x="174" y="26.3">VDD_CAP</text>
<text x="199.5" y="26.3">VDDA</text>
<text x="158.7" y="37.8">NRST</text>
<text x="158.7" y="42.8">BOOT0</text>
<text x="158.7" y="47.9">VREF</text>
<text x="158.7" y="53">HSE_IN</text>
<text x="50.8" y="55.5">VDDA</text>
<text x="158.7" y="55.5">HSE_OUT</text>
<text x="102.9" y="63.2">NRST</text>
<text x="217" y="65.7">DN1</text>
<text x="216.2" y="70.8">SWDIO</text>
<text x="217" y="68.2">DP1</text>
<text x="215.8" y="73.3">SWCLK</text>
<text x="115.6" y="83.5">BOOT0</text>
<text x="49.5" y="98.7">HSE_IN</text>
<text x="72.8" y="98.7">HSE_OUT</text>
<text x="91.4" y="117.8">DP1</text>
<text x="133.1" y="117.8">DN1</text>
<text x="91.4" y="120.3">DN1</text>
<text x="133.2" y="120.3">DP1</text>
<text x="58.7" y="130.5">SWDIO</text>
<text x="58.3" y="133">SWCLK</text>
<text x="60.7" y="135.5">GND</text>
<text x="59.8" y="138.1">NRST</text>
<text x="66.3" y="153.3">VREF</text>
<text x="151.1" y="162.2">GND</text>
</g>
<text font-size="1.8" fill="#009600" x="111" y="31.4">VDD_CAP</text>
<g font-size="1.8" fill="#a90000">
<text x="182.6" y="31.2" transform="rotate(-90 182.6 31.2)">6</text>
<text x="185.2" y="31.8" transform="rotate(-90 185.2 31.8)">11</text>
<text x="187.7" y="31.8" transform="rotate(-90 187.7 31.8)">27</text>
<text x="190.2" y="31.8" transform="rotate(-90 190.2 31.8)">50</text>
<text x="192.8" y="31.8" transform="rotate(-90 192.8 31.8)">75</text>
<text x="195.3" y="32.4" transform="rotate(-90 195.3 32.4)">100</text>
<text x="197.9" y="31.8" transform="rotate(-90 197.9 31.8)">21</text>
<text x="168.9" y="37.8">14</text>
<text x="209.5" y="37.8">22</text>
<text x="209.5" y="40.4">23</text>
<text x="168.9" y="42.9">94</text>
<text x="209.5" y="42.9">24</text>
<text x="209.5" y="45.5">25</text>
<text x="168.9" y="48">20</text>
<text x="168.9" y="53.1">12</text>
<text x="209.5" y="48">28</text>
<text x="209.5" y="50.5">29</text>
<text x="209.5" y="53.1">30</text>
<text x="168.9" y="55.6">13</text>
<text x="209.5" y="55.6">31</text>
<text x="209.5" y="58.2">67</text>
<text x="168.9" y="60.7">97</text>
<text x="168.9" y="63.2">98</text>
<text x="169.5" y="65.8">1</text>
<text x="209.5" y="60.7">68</text>
<text x="209.5" y="63.2">69</text>
<text x="209.5" y="65.8">70</text>
<text x="169.5" y="68.3">2</text>
<text x="169.5" y="70.9">3</text>
<text x="209.5" y="68.3">71</text>
<text x="209.5" y="70.9">72</text>
<text x="169.5" y="73.4">4</text>
<text x="169.5" y="75.9">5</text>
<text x="209.5" y="73.4">76</text>
<text x="209.5" y="75.9">77</text>
<text x="95.8" y="81">1</text>
<text x="103.4" y="83.6">2</text>
<text x="168.9" y="78.5">37</text>
<text x="168.9" y="81">38</text>
<text x="168.9" y="83.6">39</text>
<text x="209.5" y="81">34</text>
<text x="209.5" y="83.6">35</text>
<text x="95.8" y="86.1">3</text>
<text x="168.9" y="86.1">40</text>
<text x="168.9" y="88.6">41</text>
<text x="209.5" y="86.1">36</text>
<text x="209.5" y="88.6">89</text>
<text x="168.9" y="91.2">42</text>
<text x="168.9" y="93.7">43</text>
<text x="209.5" y="91.2">90</text>
<text x="209.5" y="93.7">91</text>
<text x="60.9" y="98.8">1</text>
<text x="67.2" y="98.8">3</text>
<text x="168.9" y="96.3">44</text>
<text x="168.9" y="98.8">45</text>
<text x="209.5" y="96.3">92</text>
<text x="209.5" y="98.8">93</text>
<text x="209.5" y="101.3">95</text>
<text x="64.5" y="104.2" transform="rotate(-90 64.5 104.2)">2</text>
<text x="168.9" y="103.9">81</text>
<text x="168.9" y="106.4">82</text>
<text x="209.5" y="103.9">96</text>
<text x="209.5" y="106.4">46</text>
<text x="168.9" y="109">83</text>
<text x="168.9" y="111.5">84</text>
<text x="209.5" y="109">47</text>
<text x="209.5" y="111.5">51</text>
<text x="168.9" y="114">85</text>
<text x="168.9" y="116.6">86</text>
<text x="168.9" y="119.1">87</text>
<text x="209.5" y="114">52</text>
<text x="209.5" y="116.6">53</text>
<text x="209.5" y="119.1">54</text>
<text x="168.9" y="121.7">88</text>
<text x="168.9" y="124.2">55</text>
<text x="209.5" y="124.2">15</text>
<text x="54.5" y="128">1</text>
<text x="54.5" y="130.6">2</text>
<text x="168.9" y="126.7">56</text>
<text x="168.9" y="129.3">57</text>
<text x="168.9" y="131.8">58</text>
<text x="209.5" y="126.7">16</text>
<text x="209.5" y="129.3">17</text>
<text x="209.5" y="131.8">18</text>
<text x="54.5" y="133.1">3</text>
<text x="54.5" y="135.6">4</text>
<text x="168.9" y="134.4">59</text>
<text x="168.9" y="136.9">60</text>
<text x="209.5" y="134.4">32</text>
<text x="209.5" y="136.9">33</text>
<text x="54.5" y="138.2">5</text>
<text x="168.9" y="139.4">61</text>
<text x="168.9" y="142">62</text>
<text x="209.5" y="139.4">63</text>
<text x="209.5" y="142">64</text>
<text x="168.9" y="147.1">48</text>
<text x="168.9" y="149.6">73</text>
<text x="209.5" y="144.5">65</text>
<text x="209.5" y="147.1">66</text>
<text x="209.5" y="149.6">78</text>
<text x="209.5" y="152.1">79</text>
<text x="209.5" y="154.7">80</text>
<text x="210.1" y="157.2">7</text>
<text x="210.1" y="159.8">8</text>
<text x="210.1" y="162.3">9</text>
<text x="190.2" y="171.5" transform="rotate(-90 190.2 171.5)">10</text>
<text x="192.8" y="171.5" transform="rotate(-90 192.8 171.5)">19</text>
</g>
<g font-size="1.4" fill="#a90000">
<text x="96.6" y="110.2">A4_B9</text>
<text x="127.1" y="110.2">B4_A9</text>
<text x="98" y="115.3">A5</text>
<text x="98" y="117.9">A6</text>
<text x="128.4" y="115.3">B8</text>
<text x="128.4" y="117.9">B7</text>
<text x="98" y="120.4">A7</text>
<text x="98" y="122.9">A8</text>
<text x="128.4" y="120.4">B6</text>
<text x="128.4" y="122.9">B5</text>
<text x="96.2" y="128">A1_B12</text>
<text x="126.6" y="128">B1_A12</text>
<text x="97.4" y="133.1">SH1</text>
<text x="96.6" y="150.9">A4_B9</text>
<text x="98" y="156">A5</text>
<text x="127.1" y="150.9">B4_A9</text>
<text x="128.4" y="156">B8</text>
<text x="98" y="158.5">A6</text>
<text x="98" y="161">A7</text>
<text x="128.4" y="158.5">B7</text>
<text x="128.4" y="161">B6</text>
<text x="98" y="163.6">A8</text>
<text x="128.4" y="163.6">B5</text>
<text x="96.2" y="168.7">A1_B12</text>
<text x="97.4" y="173.7">SH1</text>
<text x="126.6" y="168.7">B1_A12</text>
</g>
<g font-size="1.4" fill="#006464">
<text x="102.6" y="111.2">VBUS_A</text>
<text x="120" y="111.2">VBUS_B</text>
<text x="102.6" y="116.3">CC1</text>
<text x="102.6" y="118.8">DP1</text>
<text x="121.7" y="116.3">SBU2</text>
<text x="122.7" y="118.8">DN2</text>
<text x="102.6" y="121.4">DN1</text>
<text x="102.6" y="123.9">SBU1</text>
<text x="122.7" y="121.4">DP2</text>
<text x="122.7" y="123.9">CC2</text>
<text x="102.6" y="129">GND_A</text>
<text x="120.8" y="129">GND_B</text>
<text x="102.6" y="134.1">SHIELD</text>
<text x="102.6" y="151.9">VBUS_A</text>
<text x="120" y="151.9">VBUS_B</text>
<text x="102.6" y="156.9">CC1</text>
<text x="102.6" y="159.5">DP1</text>
<text x="121.7" y="156.9">SBU2</text>
<text x="122.7" y="159.5">DN2</text>
<text x="102.6" y="162">DN1</text>
<text x="102.6" y="164.6">SBU1</text>
<text x="122.7" y="162">DP2</text>
<text x="122.7" y="164.6">CC2</text>
<text x="102.6" y="169.6">GND_A</text>
<text x="120.8" y="169.6">GND_B</text>
<text x="102.6" y="174.7">SHIELD</text>
</g>
</svg>
